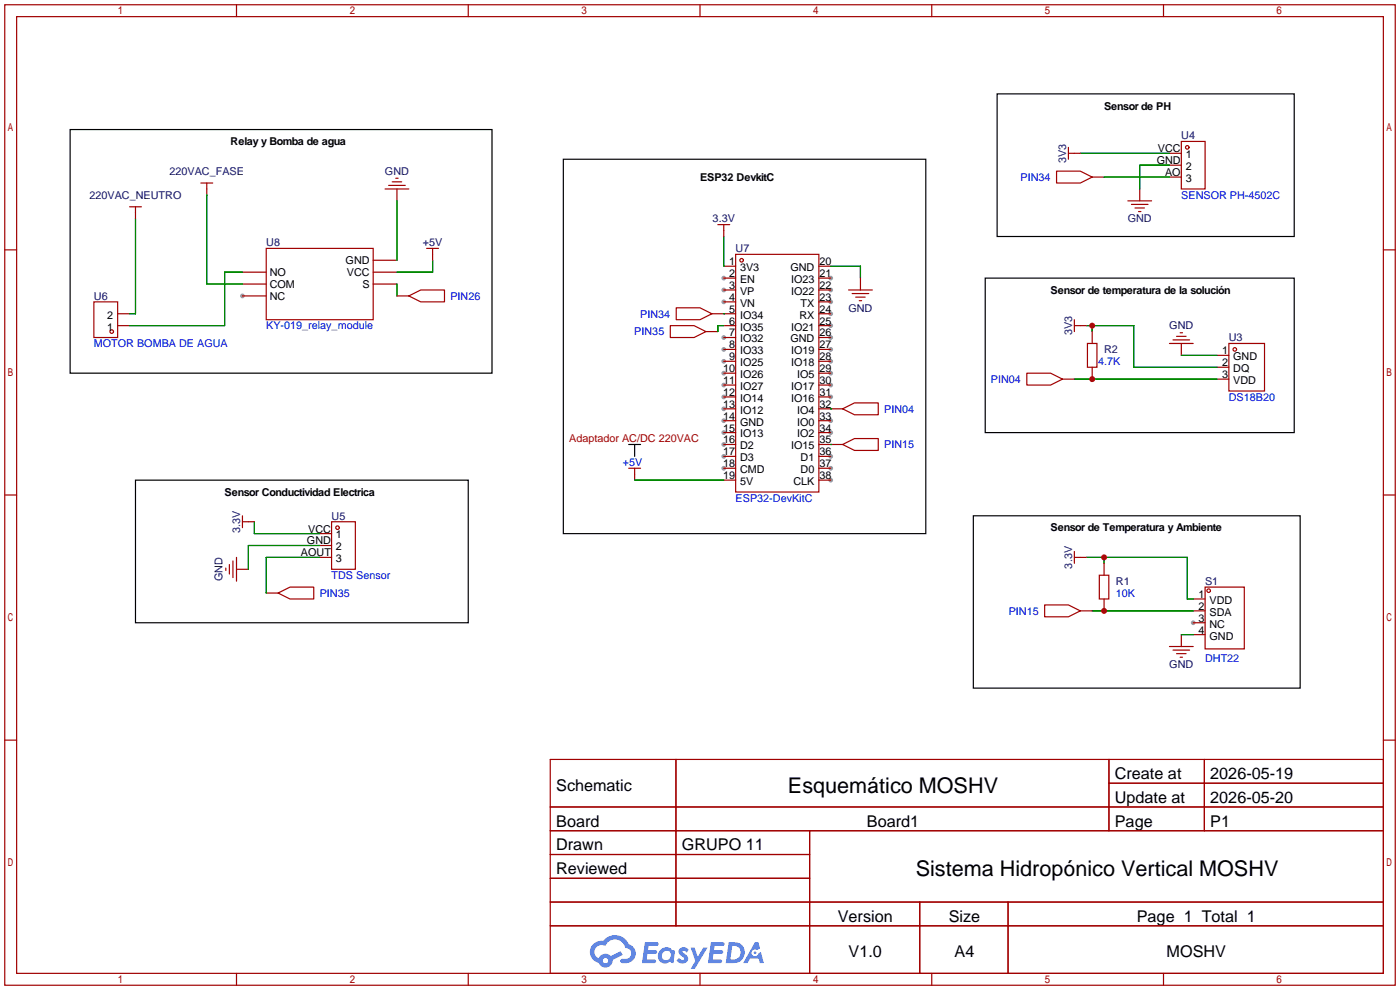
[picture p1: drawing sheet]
<svg xmlns="http://www.w3.org/2000/svg" width="299mm" height="212mm" viewBox="0 0 299 212" stroke-linecap="round" stroke-linejoin="round" font-family="sans-serif">
<g fill="#999">
<circle cx="255" cy="133.1" r=".51"/>
<circle cx="154.7" cy="59.4" r=".51"/>
<circle cx="154.7" cy="62" r=".51"/>
<circle cx="154.7" cy="64.5" r=".51"/>
<circle cx="154.7" cy="72.1" r=".51"/>
<circle cx="154.7" cy="74.7" r=".51"/>
<circle cx="154.7" cy="77.2" r=".51"/>
<circle cx="154.7" cy="79.8" r=".51"/>
<circle cx="154.7" cy="82.3" r=".51"/>
<circle cx="154.7" cy="84.8" r=".51"/>
<circle cx="154.7" cy="87.4" r=".51"/>
<circle cx="154.7" cy="89.9" r=".51"/>
<circle cx="154.7" cy="92.5" r=".51"/>
<circle cx="154.7" cy="95" r=".51"/>
<circle cx="154.7" cy="97.5" r=".51"/>
<circle cx="154.7" cy="100.1" r=".51"/>
<circle cx="177.5" cy="59.4" r=".51"/>
<circle cx="177.5" cy="62" r=".51"/>
<circle cx="177.5" cy="64.5" r=".51"/>
<circle cx="177.5" cy="67.1" r=".51"/>
<circle cx="177.5" cy="69.6" r=".51"/>
<circle cx="177.5" cy="72.1" r=".51"/>
<circle cx="177.5" cy="74.7" r=".51"/>
<circle cx="177.5" cy="77.2" r=".51"/>
<circle cx="177.5" cy="79.8" r=".51"/>
<circle cx="177.5" cy="82.3" r=".51"/>
<circle cx="177.5" cy="84.8" r=".51"/>
<circle cx="177.5" cy="89.9" r=".51"/>
<circle cx="177.5" cy="92.5" r=".51"/>
<circle cx="177.5" cy="97.5" r=".51"/>
<circle cx="177.5" cy="100.1" r=".51"/>
<circle cx="177.5" cy="102.6" r=".51"/>
<circle cx="51.8" cy="63.2" r=".51"/>
</g>
<g fill="none" stroke="#a10000" stroke-width=".25">
<path d="M1 1h297.2v209.6h-297.2zM3.6 3.6h292.1v204.4h-292.1zM50.5 1v2.6M100.1 1v2.6M149.6 1v2.6M199.1 1v2.6M248.7 1v2.6M1 53.4h2.6M295.7 53.4h2.5M1 105.8h2.6M295.7 105.8h2.5M1 158.2h2.6"/>
<path d="M295.7 158.2h2.5M117.6 162.3h178.1v45.7h-178.1zM117.6 172.5h178.1M117.6 177.5h178.1M144.5 162.3v35.6M173 177.5v30.5M237 162.3v15.2M237 167.4h58.7M257.4 162.3v15.2M117.6 182.6h55.4M117.6 192.8h178.1M117.6 187.7h55.4"/>
<path d="M117.6 197.9h178.1M196.6 192.8v15.2M215.4 192.8v15.2M50.5 208v2.6M100.1 208v2.6M149.6 208v2.6M199.1 208v2.6M248.7 208v2.6"/>
</g>
<g fill="#5487ff">
<path d="M145.3 202.7a1.3 1.3 0 0 1 1.9 .3l-.4 .6a.54 .54 0 0 0-.9-.2l.1 .2a1.34 1.34 0 0 1 .9 1.8 1.47 1.47 0 0 1-2.3-.1l.5-.6 .8 .5a.31 .31 0 0 0 .4-.3 .31 .31 0 0 0-.3-.4 1.12 1.12 0 0 1-.7-1.8z"/>
<path d="M147.6 202.5h.9l.6 2 1.2-2h.9l-2.7 4.6h-.9l1-1.7z"/>
<path d="M137.8 201.4h1.7a1.31 1.31 0 0 1 1.2 .2 .4 .4 0 0 1-.3 .5l-1.8 .1-.1 .9h1.6a.4 .4 0 0 1 .4 .4 .4 .4 0 0 1-.5 .4h-1.6l-.2 1.2h1.4a.46 .46 0 0 1 .5 0 .46 .46 0 0 1 .1 .5l-.4 .2h-2.6z"/>
<path d="M151.9 201.4h1.7a1.32 1.32 0 0 1 1.2 .2 .39 .39 0 0 1-.3 .5l-1.8 .1-.1 .9h1.6a.4 .4 0 0 1 .4 .4 .4 .4 0 0 1-.4 .4h-1.7l-.2 1.2h1.4a.46 .46 0 0 1 .5 0 .46 .46 0 0 1 .1 .5l-.4 .2h-2.6z"/>
<path d="M161.3 201.4h.8l.3 1.3-.6 .4a.75 .75 0 0 0-1.1 .3 .75 .75 0 0 0 .5 1 .75 .75 0 0 0 .9-.7l.5-.2 .6 2.3h-.8l-.3-.9h-1.8l-.5 .9h-1z"/>
<path d="M155.7 201.4l-.6 4.4h1.5a2.27 2.27 0 0 0 2.6-2.2 2.27 2.27 0 0 0-2.7-2.2zM156.5 202.1a1.5 1.5 0 0 1 1.8 1.6 1.5 1.5 0 0 1-1.9 1.4h-.3z"/>
<path d="M141.2 203a1.6 1.6 0 0 0-.3 2.3 1.6 1.6 0 0 0 2.3 .2l.7 .3 .3-2.4-.1-.3-.5-.1a1.58 1.58 0 0 0-2.4 0zM141.8 203.5a.98 .98 0 0 1 1.6 .4 .98 .98 0 0 1-1.1 1.3 .94 .94 0 0 1-.9-.7 .94 .94 0 0 1 .4-1z"/>
<path d="M126.8 201.8a2.37 2.37 0 0 0 1.1 4 1.54 1.54 0 0 0 1.8 1 1.54 1.54 0 0 0 1.2-1.6l2.2-1.1-.5-.8-2 1a1.57 1.57 0 0 0-2.7 .5 1.5 1.5 0 0 1-.7-2.1 1.5 1.5 0 0 1 2.2-.5 2.23 2.23 0 0 1 2.3-1.4 2.23 2.23 0 0 1 2 1.8 1.16 1.16 0 0 1 1.2 1.1 1.16 1.16 0 0 1-1.1 1.2h-.7a.47 .47 0 0 0-.5 .4 .47 .47 0 0 0 .4 .5 2.17 2.17 0 0 0 2.5-.9 2.17 2.17 0 0 0-.3-2.7l-.8-.4a3.2 3.2 0 0 0-5.5-.7l-1.1 .1zM128.8 205.3a.6 .6 0 0 1 1.2 0 .6 .6 0 0 1-1.2 0z"/>
<circle cx="161.4" cy="203.6" r=".28"/>
</g>
<g fill="none" stroke="#a10000" stroke-width=".25">
<path d="M42.9 39.1h2.6M44.2 39.1v2.6M83.1 39.6h3.5M83.8 38.9h2.1M84.6 38.1h.5M225.8 36.6h5.1l2.5 1.2-2.5 1.3h-5.1zM228.3 32.8h2.6M228.3 31.5v2.5M233.4 37.8h2.6M249.9 32.8h2.6M249.9 35.3h2.6M249.9 37.8h2.6"/>
<path d="M252.5 30.2h5.1v10.2h-5.1zM27.7 44.2h2.5M29 44.2v2.5M51.8 58.2h5.1M56.9 53.1h22.9v15.2h-22.9zM79.8 55.6h5M79.8 58.2h5M82.3 40.4h5.1M84.8 40.4v2.5M91.2 53.1h2.5M92.5 53.1v2.5M153.4 48h2.6"/>
<path d="M154.7 56.9h2.5M154.7 59.4h2.5M154.7 48v2.5M157.2 54.4h17.8v50.8h-17.8zM175 56.9h2.5M175 59.4h2.5M183.9 59.4v2.6M241 42.9h5.1M241.8 43.7h3.6M242.6 44.4h2M243.3 45.2h.5M243.6 40.4v2.5"/>
<path d="M20.1 64.5h5v7.6h-5zM25.1 69.6h2.6M25.1 67.1h2.6M51.8 60.7h5.1M51.8 63.2h5.1M79.8 60.7h5M84.8 63.2h2.6M87.4 63.2l2.5-1.2h5.1v2.5h-5.1zM143.3 69.6h5l2.6 1.3-2.6 1.2h-5zM144.5 65.8h5.1l2.5 1.3-2.5 1.2h-5.1zM150.9 70.9h2.5M152.1 67.1h5.1"/>
<path d="M154.7 69.6h2.5M154.7 62h2.5M154.7 64.5h2.5M154.7 72.1h2.5M154.7 74.7h2.5M154.7 77.2h2.5M154.7 79.8h2.5M175 69.6h2.5M175 67.1h2.5M175 62h2.5M175 64.5h2.5M175 72.1h2.5"/>
<path d="M175 74.7h2.5M175 77.2h2.5M175 79.8h2.5M181.4 62h5M182.1 62.7h3.6M182.9 63.5h2M183.6 64.3h.5M219.5 79.8h5l2.6 1.2-2.6 1.3h-5zM229.6 69.6h2.6M229.6 68.3v2.6M232.4 73.4h2v5.1h-2zM233.4 70.9v2.5"/>
<path d="M233.4 78.5v2.5M249.9 73.4h5.1M250.7 72.6h3.6M251.5 71.9h2M252.2 71.1h.5M252.5 73.4v2.5M260.1 75.9h2.5M260.1 78.5h2.5M262.6 73.4h7.7v10.2h-7.7zM154.7 82.3h2.5M154.7 84.8h2.5M154.7 87.4h2.5"/>
<path d="M154.7 89.9h2.5M154.7 92.5h2.5M154.7 95h2.5M154.7 97.5h2.5M175 82.3h2.5M175 84.8h2.5M175 87.4h5.1M175 89.9h2.5M175 92.5h2.5M175 95h5.1M175 97.5h2.5M180.1 87.4l2.5-1.3h5.1v2.5h-5.1z"/>
<path d="M180.1 95l2.5-1.3h5.1v2.6h-5.1zM227.1 81h2.5M260.1 81h2.5M49.8 119.9v3.5M50.5 119.1v5.1M51.8 111.5h2.6M51.8 110.2v2.6M68.3 114h2.6M68.3 116.6h2.6M68.3 119.1h2.6M70.9 111.5h5v10.2h-5zM134.4 100.1h2.5"/>
<path d="M135.6 100.1v2.5M154.7 100.1h2.5M154.7 102.6h2.5M175 100.1h2.5M175 102.6h2.5M229.6 119.1h2.6M229.6 117.9v2.5M48.3 121.4v.5M49 120.6v2.1M50.5 121.7h2.6M56.9 126.7h2.5M59.4 126.7l2.6-1.2h5.1v2.5h-5.1z"/>
<path d="M223.3 129.3h5l2.6 1.3-2.6 1.2h-5zM230.9 130.6h2.5M234.9 122.9h2.1v5.1h-2.1zM236 120.4v2.5M236 128v2.6M249.9 138.2h5.1M250.7 138.9h3.6M251.5 139.7h2M252.5 135.6v2.6M255 128h2.6M255 130.6h2.6M255 133.1h2.6"/>
<path d="M255 135.6h2.6M257.6 125.5h8.3v13.2h-8.3zM252.2 140.5h.5"/>
<circle cx="253.7" cy="31.5" r=".38"/>
<circle cx="158.5" cy="55.6" r=".38"/>
<circle cx="23.9" cy="70.9" r=".38"/>
<circle cx="263.9" cy="74.7" r=".38"/>
<circle cx="72.1" cy="112.8" r=".38"/>
<circle cx="258.3" cy="126.2" r=".38"/>
</g>
<g fill="none" stroke="#008700" stroke-width=".25">
<path d="M230.9 32.8h19M236 37.8h13.9M249.9 35.3h-6.3v5.1M29 46.7v20.4h-1.3M44.2 41.7v19h7.6M51.8 58.2h-3.8v11.4h-20.3M84.8 42.9v12.7M92.5 55.6v2.6h-7.7M154.7 50.5v6.4M177.5 56.9h6.4v2.5M84.8 60.7v2.5M154.7 67.1h.1"/>
<path d="M154.7 69.6h-1.3v1.3M232.2 69.6h10.1v8.9h17.8M233.4 69.6v1.3M252.5 75.9h7.6M177.5 87.4h.1M177.5 95h.1M229.6 81h30.5M54.4 111.5v2.5h13.9M68.3 119.1h-11.4v7.6M68.3 116.6h-15.2v5.1M135.6 102.6h19.1M232.2 119.1h21.5v8.9h1.3"/>
<path d="M236 119.1v1.3M233.4 130.6h21.6M252.5 135.6h2.5"/>
</g>
<path d="M15 27.7h90.2v52.1h-90.2zM120.4 34h77.5v80h-77.5zM213.1 20.1h63.5v30.4h-63.5zM210.6 59.4h66v33.1h-66zM134.4 95h2.5M135.6 95v2.5M29 102.6h71.1v30.5h-71.1zM208 110.2h69.9v36.9h-69.9z" fill="none" stroke="#000" stroke-width=".25"/>
<g fill="#c00">
<circle cx="236" cy="119.1" r=".63"/>
<circle cx="233.4" cy="81" r=".63"/>
<circle cx="233.4" cy="69.6" r=".63"/>
<circle cx="236" cy="130.6" r=".63"/>
</g>
<g font-size="4.6">
<text x="168.4" y="169.4">Esquemático MOSHV</text>
<text x="195.7" y="187.2">Sistema Hidropónico Vertical MOSHV</text>
</g>
<g font-size="3.5">
<text x="238.3" y="166.5">Create at</text>
<text x="258.7" y="166.5">2026-05-19</text>
<text x="118.9" y="169.1">Schematic</text>
<text x="238.3" y="171.6">Update at</text>
<text x="258.7" y="171.6">2026-05-20</text>
<text x="118.9" y="176.7">Board</text>
<text x="185.3" y="176.7">Board1</text>
<text x="238.3" y="176.7">Page</text>
<text x="258.7" y="176.7">P1</text>
<text x="118.9" y="181.8">Drawn</text>
<text x="145.7" y="181.8">GRUPO 11</text>
<text x="118.9" y="186.8">Reviewed</text>
<text x="179.1" y="197">Version</text>
<text x="202.8" y="197">Size</text>
<text x="243" y="197">Page 1 Total 1</text>
<text x="181.4" y="204.6">V1.0</text>
<text x="204" y="204.6">A4</text>
<text x="249.3" y="204.6">MOSHV</text>
</g>
<g font-size="2.3">
<text x="236" y="23.4">Sensor de PH</text>
<text x="49.3" y="31">Relay y Bomba de agua</text>
<text x="247.2" y="35.1">GND</text>
<text x="247.5" y="32.5">VCC</text>
<text x="253.4" y="33.8">1</text>
<text x="149.6" y="38.7">ESP32 DevkitC</text>
<text x="249" y="37.6">AO</text>
<text x="253.4" y="36.3">2</text>
<text x="253.4" y="38.9">3</text>
<text x="57.7" y="59">NO</text>
<text x="73.9" y="56.4">GND</text>
<text x="74.1" y="59">VCC</text>
<text x="155.8" y="56.7">1</text>
<text x="155.8" y="59.2">2</text>
<text x="158.2" y="57.9">3V3</text>
<text x="168.9" y="57.9">GND</text>
<text x="175.1" y="56.7">20</text>
<text x="175.1" y="59.2">21</text>
<text x="57.7" y="61.5">COM</text>
<text x="57.7" y="64.1">NC</text>
<text x="77.5" y="61.5">S</text>
<text x="155.8" y="61.7">3</text>
<text x="155.8" y="64.3">4</text>
<text x="158.2" y="60.5">EN</text>
<text x="158.2" y="63">VP</text>
<text x="158.2" y="65.6">VN</text>
<text x="169.1" y="60.5">IO23</text>
<text x="169.1" y="63">IO22</text>
<text x="171.1" y="65.6">TX</text>
<text x="175.1" y="61.7">22</text>
<text x="175.1" y="64.3">23</text>
<text x="224.5" y="62.8">Sensor de temperatura de la solución</text>
<text x="22.9" y="70.6">1</text>
<text x="22.9" y="68.1">2</text>
<text x="155.8" y="66.8">5</text>
<text x="155.8" y="69.4">6</text>
<text x="155.8" y="71.9">7</text>
<text x="158.2" y="68.1">IO34</text>
<text x="158.2" y="70.6">IO35</text>
<text x="169.1" y="70.6">IO21</text>
<text x="170.9" y="68.1">RX</text>
<text x="175.1" y="66.8">24</text>
<text x="175.1" y="69.4">25</text>
<text x="175.1" y="71.9">26</text>
<text x="155.8" y="74.4">8</text>
<text x="155.8" y="77">9</text>
<text x="158.2" y="73.2">IO32</text>
<text x="158.2" y="75.7">IO33</text>
<text x="168.9" y="73.2">GND</text>
<text x="169.1" y="75.7">IO19</text>
<text x="175.1" y="74.4">27</text>
<text x="175.1" y="77">28</text>
<text x="261.2" y="75.7">1</text>
<text x="263.6" y="77">GND</text>
<text x="154.5" y="79.5">10</text>
<text x="154.5" y="82.1">11</text>
<text x="158.2" y="78.3">IO25</text>
<text x="158.2" y="80.8">IO26</text>
<text x="158.2" y="83.3">IO27</text>
<text x="169.1" y="78.3">IO18</text>
<text x="169.1" y="83.3">IO17</text>
<text x="170.3" y="80.8">IO5</text>
<text x="175.1" y="79.5">29</text>
<text x="175.1" y="82.1">30</text>
<text x="261.2" y="78.3">2</text>
<text x="261.2" y="80.8">3</text>
<text x="263.6" y="79.5">DQ</text>
<text x="263.6" y="82.1">VDD</text>
<text x="154.5" y="84.6">12</text>
<text x="154.5" y="87.1">13</text>
<text x="154.5" y="89.7">14</text>
<text x="158.2" y="85.9">IO14</text>
<text x="158.2" y="88.4">IO12</text>
<text x="169.1" y="85.9">IO16</text>
<text x="170.3" y="88.4">IO4</text>
<text x="175.1" y="84.6">31</text>
<text x="175.1" y="87.1">32</text>
<text x="175.1" y="89.7">33</text>
<text x="154.5" y="92.2">15</text>
<text x="154.5" y="94.8">16</text>
<text x="158.2" y="91">GND</text>
<text x="158.2" y="93.5">IO13</text>
<text x="170.3" y="91">IO0</text>
<text x="170.3" y="93.5">IO2</text>
<text x="175.1" y="92.2">34</text>
<text x="175.1" y="94.8">35</text>
<text x="154.5" y="97.3">17</text>
<text x="154.5" y="99.8">18</text>
<text x="158.2" y="96">D2</text>
<text x="158.2" y="98.6">D3</text>
<text x="158.2" y="101.1">CMD</text>
<text x="169.1" y="96">IO15</text>
<text x="171.1" y="98.6">D1</text>
<text x="171.1" y="101.1">D0</text>
<text x="175.1" y="97.3">36</text>
<text x="175.1" y="99.8">37</text>
<text x="48" y="106">Sensor Conductividad Electrica</text>
<text x="154.5" y="102.4">19</text>
<text x="158.2" y="103.7">5V</text>
<text x="169.6" y="103.7">CLK</text>
<text x="175.1" y="102.4">38</text>
<text x="65.9" y="113.8">VCC</text>
<text x="224.5" y="113.6">Sensor de Temperatura y Ambiente</text>
<text x="64.3" y="118.9">AOUT</text>
<text x="65.6" y="116.4">GND</text>
<text x="71.8" y="115.1">1</text>
<text x="71.8" y="117.6">2</text>
<text x="71.8" y="120.2">3</text>
<text x="256.1" y="127.8">1</text>
<text x="256.1" y="130.3">2</text>
<text x="258.5" y="129.1">VDD</text>
<text x="258.5" y="131.6">SDA</text>
<text x="256.1" y="132.9">3</text>
<text x="256.1" y="135.4">4</text>
<text x="258.5" y="134.1">NC</text>
<text x="258.5" y="136.7">GND</text>
</g>
<g font-size="2.3" fill="#000080">
<text x="252.5" y="29.8">U4</text>
<text x="227.9" y="34.8" transform="rotate(-90 227.9 34.8)">3V3</text>
<text x="36.2" y="37.4">220VAC_FASE</text>
<text x="82.3" y="37.4">GND</text>
<text x="19.1" y="42.5">220VAC_NEUTRO</text>
<text x="152.3" y="47.5">3.3V</text>
<text x="241" y="47.5">GND</text>
<text x="56.9" y="52.6">U8</text>
<text x="90.4" y="52.6">+5V</text>
<text x="157.2" y="53.9">U7</text>
<text x="20.1" y="64.1">U6</text>
<text x="181.3" y="66.6">GND</text>
<text x="229.2" y="71.6" transform="rotate(-90 229.2 71.6)">3V3</text>
<text x="249.9" y="70.4">GND</text>
<text x="236" y="75.5">R2</text>
<text x="262.6" y="72.9">U3</text>
<text x="51.4" y="113.9" transform="rotate(-90 51.4 113.9)">3.3V</text>
<text x="70.9" y="111">U5</text>
<text x="47.5" y="124.2" transform="rotate(-90 47.5 124.2)">GND</text>
<text x="229.2" y="121.5" transform="rotate(-90 229.2 121.5)">3.3V</text>
<text x="238.5" y="125">R1</text>
<text x="257.6" y="125">S1</text>
<text x="249.9" y="142.8">GND</text>
</g>
<g font-size="2.3" fill="#00f">
<text x="218.1" y="38.7">PIN34</text>
<text x="252.5" y="42.5">SENSOR PH-4502C</text>
<text x="96.3" y="64.1">PIN26</text>
<text x="56.9" y="70.4">KY-019_relay_module</text>
<text x="135.6" y="71.7">PIN35</text>
<text x="136.8" y="67.9">PIN34</text>
<text x="20.1" y="74.2">MOTOR BOMBA DE AGUA</text>
<text x="211.8" y="81.8">PIN04</text>
<text x="234.7" y="78">4.7K</text>
<text x="189" y="88.2">PIN04</text>
<text x="262.6" y="85.6">DS18B20</text>
<text x="189" y="95.8">PIN15</text>
<text x="133.1" y="99.6">+5V</text>
<text x="157.2" y="107.2">ESP32-DevKitC</text>
<text x="70.9" y="123.7">TDS Sensor</text>
<text x="68.3" y="127.6">PIN35</text>
<text x="215.6" y="131.4">PIN15</text>
<text x="238.5" y="127.6">10K</text>
<text x="257.6" y="141.5">DHT22</text>
</g>
<text font-size="2.3" fill="#900" x="121.7" y="94.5">Adaptador AC/DC 220VAC</text>
</svg>
